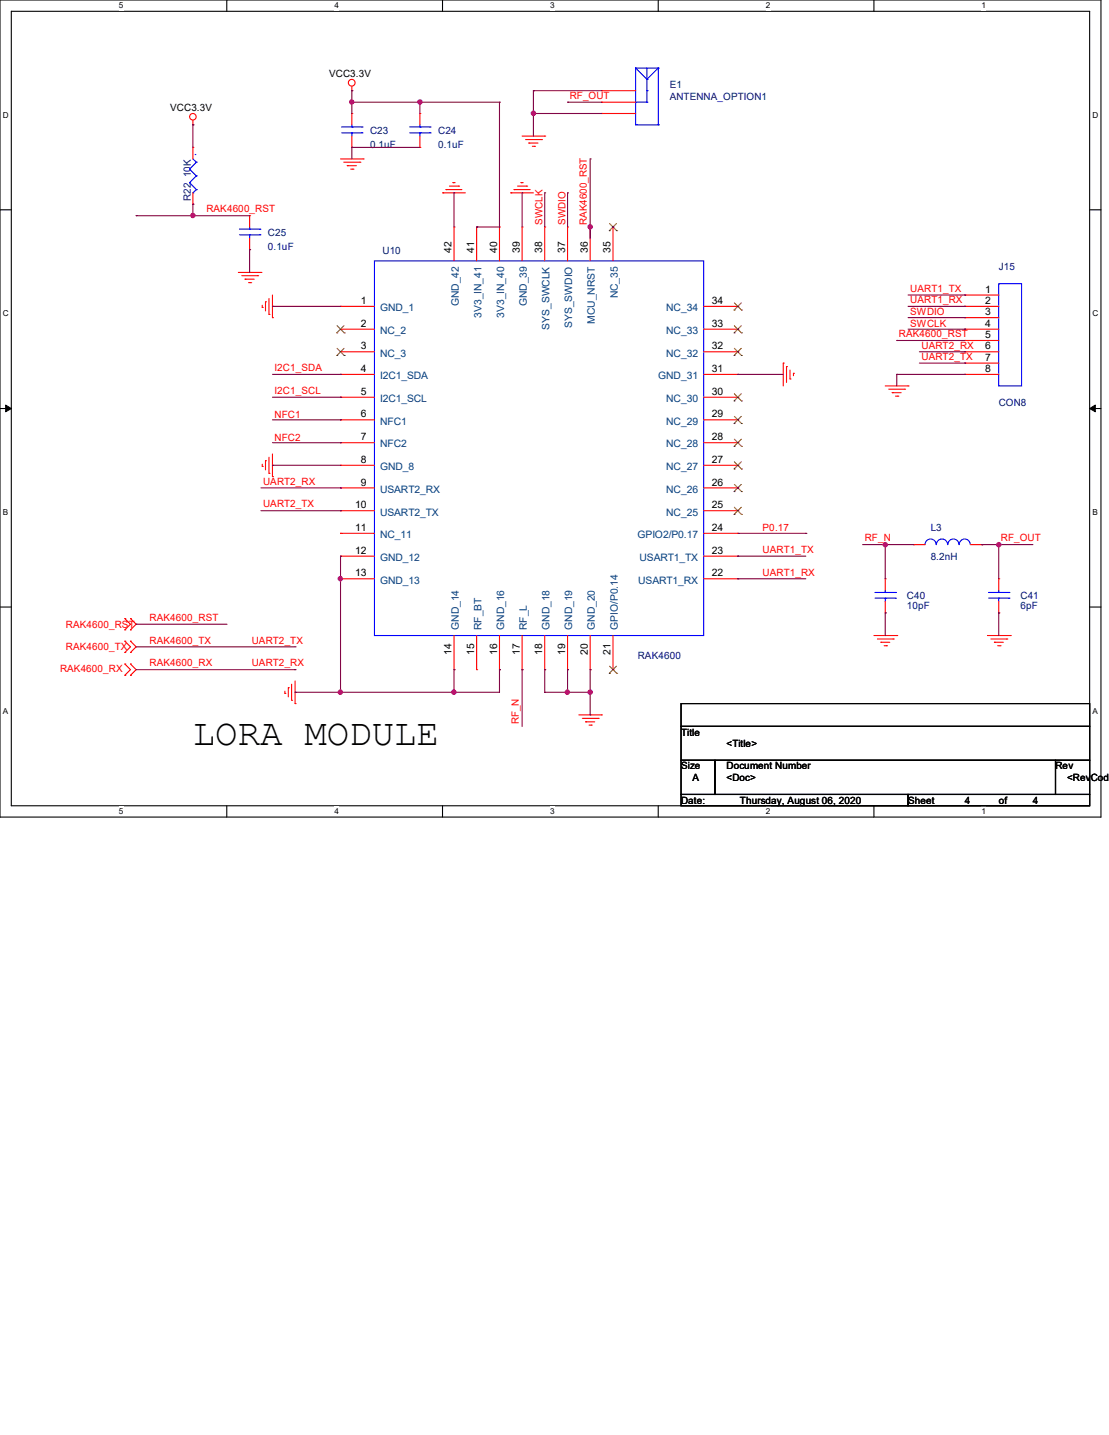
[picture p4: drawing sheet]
<svg xmlns="http://www.w3.org/2000/svg" width="216mm" height="279mm" viewBox="0 0 216 279" stroke-linecap="round" stroke-linejoin="round" font-family="sans-serif">
<path d="M0 0h214.3v159.1h-214.3zM2.2 2.2h209.9v154.7h-209.9z" fill="none" stroke="#000" stroke-width=".21"/>
<g fill="#fff">
<path d="M23.2 .2h.8v1.8h-.8z"/>
<path d="M23.2 157.1h.8v1.8h-.8z"/>
</g>
<path d="M44.2 0v2.2M44.2 156.9v2.2" fill="none" stroke="#000" stroke-width=".21"/>
<g fill="#fff">
<path d="M65.1 .2h.9v1.8h-.9z"/>
<path d="M65.1 157.1h.9v1.8h-.9z"/>
</g>
<path d="M86.1 0v2.2M86.1 156.9v2.2" fill="none" stroke="#000" stroke-width=".21"/>
<g fill="#fff">
<path d="M107.1 .2h.9v1.8h-.9z"/>
<path d="M107.1 157.1h.9v1.8h-.9z"/>
</g>
<path d="M128.1 0v2.2M128.1 156.9v2.2" fill="none" stroke="#000" stroke-width=".21"/>
<g fill="#fff">
<path d="M149.1 .2h.9v1.8h-.9z"/>
<path d="M149.1 157.1h.9v1.8h-.9z"/>
</g>
<path d="M170.1 0v2.2M170.1 156.9v2.2" fill="none" stroke="#000" stroke-width=".21"/>
<g fill="#fff">
<path d="M191.1 .2h.9v1.8h-.9z"/>
<path d="M191.1 157.1h.9v1.8h-.9z"/>
<path d="M.6 21.5h1.1v1.8h-1.1z"/>
<path d="M212.7 21.5h1.1v1.8h-1.1z"/>
<path d="M.6 60.2h1.1v1.7h-1.1z"/>
<path d="M212.7 60.2h1.1v1.7h-1.1z"/>
</g>
<path d="M0 40.9h2.2M212.1 40.9h2.2" fill="none" stroke="#000" stroke-width=".21"/>
<g fill="#fff">
<path d="M.6 98.8h1v1.8h-1z"/>
<path d="M212.7 98.8h1v1.8h-1z"/>
</g>
<path d="M0 79.5h2.2M212.1 79.5h2.2" fill="none" stroke="#000" stroke-width=".21"/>
<path d="M1.1 78.9l1.1 .6-1.1 .7zM212.1 79.5l1.1-.6v1.3z" fill="#000" stroke="#000" stroke-width=".19"/>
<g fill="#fff">
<path d="M.6 137.5h1v1.8h-1z"/>
<path d="M212.7 137.5h1v1.8h-1z"/>
</g>
<path d="M0 118.2h2.2M212.1 118.2h2.2M132.6 137h79.5v4.4h-79.5zM132.6 141.4h79.5v6.6h-79.5zM132.6 148h6.6v6.7h-6.6zM132.6 154.7h44.2v2.2h-44.2zM139.2 148h66.3v6.7h-66.3zM176.8 154.7h35.3v2.2h-35.3zM205.5 148h6.6v6.7h-6.6z" fill="none" stroke="#000" stroke-width=".21"/>
<g fill="none" stroke="#f00" stroke-width=".21">
<path d="M68.5 17.7h.1M68.5 16.8v.9M117.1 19.9h.1M117.1 17.7h.1M117.1 19.9h6.6M117.1 17.7h6.6M37.5 24.3h.1M37.5 28.7h.1M37.5 39.8h.1M37.5 23.4v.9M37.5 28.7v2.2M37.5 37.5v2.3"/>
<path d="M66.3 30.9h4.4M66.9 31.6h3.2M67.6 32.3h.1M67.6 32.3h1.8M68.3 32.9h.4M68.5 22.1h.1M68.5 28.7h.1M68.5 22.1v2.2M68.5 26.5v2.2M68.7 32.9h.1M70.1 31.6h.1M70.7 30.9h.1"/>
<path d="M81.7 22.1h.1M81.7 28.7h.1M81.7 22.1v2.2M81.7 26.5v2.2M86.2 37.5h.1M86.2 37.5h4.4M86.8 36.9h.1M86.8 36.9h3.1M87.5 36.2h1.8M88.2 35.6h.1M88.2 35.6h.4M89.3 36.2h.1"/>
<path d="M99.4 37.5h.1M99.4 37.5h4.4M100.1 36.9h.1M100.1 36.9h3.1M100.8 36.2h1.7M101.4 35.6h.1M101.4 35.6h.5M101.6 26.5h4.4M102.3 27.2h3.1M102.5 36.2h.1M103 27.9h.1M103 27.9h1.7"/>
<path d="M103.6 28.5h.5M104.1 28.5h.1M105.4 27.2h.1M106 26.5h.1M117.1 22.1h.1M117.1 22.1h6.6M46.4 53h4.4M47.1 53.7h3.1M47.7 54.4h.1M47.7 54.4h1.8M48.4 55h.4M48.6 42h.1"/>
<path d="M48.6 48.6h.1M48.6 42v2.2M48.6 46.4v2.2M48.8 55h.1M50.2 53.7h.1M50.8 53h.1M51.1 59.9h.1M51.1 59.4v.5M51.7 58.8h.1M51.7 58.8v1.7M52.4 58.1v3.1M53 57.4v4.4"/>
<path d="M66.3 59.6h.1M66.3 59.6h6.6M88.4 44.2h.1M88.4 44.2v6.6M92.8 44.2h.1M92.8 44.2v6.6M97.2 44.2h.1M97.2 44.2v6.6M101.6 44.2h.1M101.6 44.2v6.6M106 44.2h.1M106 44.2v6.6"/>
<path d="M110.5 44.2h.1M110.5 44.2v6.6M114.9 44.2h.1M114.9 44.2v6.6M119.3 44.2h.1M119.3 44.2v6.6M137 59.6h6.6M143.6 59.6h.1M187.8 57.4h.1M187.8 59.6h.1M187.8 57.4h6.6M187.8 59.6h6.6"/>
<path d="M52.4 61.2h.1M53 61.8h.1M66.3 64.1h.1M66.3 68.5h.1M66.3 72.9h.1M66.3 77.3h.1M66.3 64.1h6.6M66.3 68.5h6.6M66.3 72.9h6.6M66.3 77.3h6.6M137 64.1h6.6M137 68.5h6.6"/>
<path d="M137 72.9h6.6M137 77.3h6.6M143.6 77.3h.1M143.6 72.9h.1M143.6 68.5h.1M143.6 64.1h.1M152.5 70.7h.1M152.5 70.7v4.4M153.1 71.4h.1M153.1 71.4v3.1M153.8 73.8h.1M153.8 72.1v1.7"/>
<path d="M154.5 72.7h.1M154.5 72.7v.5M172.3 75.1h4.5M173 75.8h3.1M173.7 76.5h.1M173.7 76.5h1.7M174.3 77.1h.5M174.8 77.1h.1M176.1 75.8h.1M176.8 75.1h.1M187.8 61.8h.1M187.8 64.1h.1"/>
<path d="M187.8 66.3h.1M187.8 68.5h.1M187.8 70.7h.1M187.8 72.9h.1M187.8 61.8h6.6M187.8 64.1h6.6M187.8 66.3h6.6M187.8 68.5h6.6M187.8 70.7h6.6M187.8 72.9h6.6M51.1 90.8h.1M51.1 90.4v.4"/>
<path d="M51.7 89.7h.1M51.7 89.7v1.8M52.4 92.2h.1M52.4 89v3.2M53 92.8h.1M53 88.4v4.4M66.3 81.7h.1M66.3 86.2h.1M66.3 90.6h.1M66.3 95h.1M66.3 99.4h.1M66.3 81.7h6.6"/>
<path d="M66.3 86.2h6.6M66.3 90.6h6.6M66.3 95h6.6M66.3 99.4h6.6M137 81.7h6.6M137 86.2h6.6M137 90.6h6.6M137 95h6.6M137 99.4h6.6M143.6 99.4h.1M143.6 95h.1M143.6 90.6h.1"/>
<path d="M143.6 86.2h.1M143.6 81.7h.1M66.3 103.8h.1M66.3 108.3h.1M66.3 112.7h.1M66.3 103.8h6.6M66.3 108.3h6.6M66.3 112.7h6.6M137 103.8h6.6M137 108.3h6.6M137 112.7h6.6M143.6 112.7h.1"/>
<path d="M143.6 108.3h.1M143.6 103.8h.1M172.3 112.7h.1M172.3 119.3h.1M172.3 112.7v2.2M172.3 117.1v2.2M177.9 106h.1M177.9 106h2.2M188.9 106h2.2M191.1 106h.1M194.4 112.7h.1M194.4 119.3h.1"/>
<path d="M194.4 112.7v2.2M194.4 117.1v2.2M24.3 120.4h.1M24.3 122.6h.1M24.3 124.8h.1M24.3 127h.1M24.3 129.3h.1M24.3 131.5h.1M24.3 120.4l1.1 1.1-1.1 1.1M24.3 124.8l1.1 1.1-1.1 1.1M24.3 129.3l1.1 1.1-1.1 1.1M25.4 122.6h.1"/>
<path d="M25.4 120.4h.1M25.4 127h.1M25.4 124.8h.1M25.4 131.5h.1M25.4 129.3h.1M25.4 120.4l1.1 1.1-1.1 1.1M25.4 124.8l1.1 1.1-1.1 1.1M25.4 129.3l1.1 1.1-1.1 1.1M55.5 135h.1M55.5 134.6v.4M56.1 133.9h.1M56.1 133.9v1.8"/>
<path d="M56.8 136.4h.1M56.8 133.2v3.2M57.4 137h.1M57.4 132.6v4.4M88.4 130.4h.1M88.4 123.7v6.7M92.8 130.4h.1M92.8 123.7v6.7M97.2 130.4h.1M97.2 123.7v6.7M101.6 130.4h.1M101.6 123.7v6.7"/>
<path d="M106 130.4h.1M106 123.7v6.7M110.5 130.4h.1M110.5 123.7v6.7M112.7 139.2h4.4M113.4 139.9h3.1M114.9 130.4h.1M114.9 123.7v6.7M116.5 139.9h.1M117.1 139.2h.1M119.3 130.4h.1M119.3 123.7v6.7"/>
<path d="M170.1 123.7h4.5M170.8 124.4h3.1M171.5 125.1h.1M171.5 125.1h1.7M172.1 125.7h.5M172.6 125.7h.1M173.9 124.4h.1M174.6 123.7h.1M192.2 123.7h4.5M192.9 124.4h3.1M193.6 125.1h.1M193.6 125.1h1.7"/>
<path d="M194.2 125.7h.5M194.7 125.7h.1M196 124.4h.1M196.7 123.7h.1M114 140.5h.1M114 140.5h1.8M114.7 141.2h.4M115.1 141.2h.1"/>
<circle cx="68.5" cy="16.1" r=".66"/>
<circle cx="37.5" cy="22.7" r=".64"/>
</g>
<g fill="none" stroke="#00f" stroke-width=".21">
<path d="M123.7 13.3h.1M123.7 13.3h4.4M123.7 13.3l2.2 2.2M123.7 19.9h2.2M123.7 13.3v11M125.9 15.5h.1M125.9 19.9h.1M125.9 17.7h.1M125.9 13.3v6.6M128.1 13.3h.1M128.1 13.3l-2.2 2.2M128.1 13.3v11"/>
<path d="M36.9 32.9h.1M36.9 35.6h.1M36.9 32.9l1.3 1.3M36.9 35.6l1.3 1.3M37.5 37.5h.1M37.5 30.9l.7 .7M38.2 31.6h.1M38.2 34.2h.1M38.2 36.9h.1M38.2 31.6l-1.3 1.3M38.2 34.2l-1.3 1.4M38.2 36.9l-.7 .6"/>
<path d="M66.5 25.9h4M66.5 24.7h4M68.5 24.7h.1M68.5 25.9h.1M68.5 24.3v.4M68.5 25.9v.6M70.5 25.9h.1M70.5 24.7h.1M79.8 25.9h3.9M79.8 24.7h3.9M81.7 24.7h.1M81.7 25.9h.1"/>
<path d="M81.7 24.3v.4M81.7 25.9v.6M83.7 25.9h.1M83.7 24.7h.1M123.7 24.3h.1M123.7 24.3h4.4M128.1 24.3h.1M46.6 45.7h4M46.6 44.6h4M48.6 44.6h.1M48.6 45.7h.1M48.6 44.2v.4"/>
<path d="M48.6 45.7v.7M50.6 45.7h.1M50.6 44.6h.1M72.9 50.8h64.1v72.9h-64.1zM194.4 55.2h4.5v19.9h-4.5zM170.3 116.5h4M170.3 115.4h4M172.3 115.4h.1M172.3 116.5h.1M172.3 114.9v.5M172.3 116.5v.6M174.3 116.5h.1"/>
<path d="M174.3 115.4h.1M180.1 106a1.1 1.1 0 0 1 1.1-1.1 1.1 1.1 0 0 1 1.1 1.1 1.1 1.1 0 0 1 1.1-1.1 1.1 1.1 0 0 1 1.1 1.1 1.1 1.1 0 0 1 1.1-1.1 1.1 1.1 0 0 1 1.1 1.1M186.7 106a1.08 1.08 0 0 1 1.1-1.1 1.08 1.08 0 0 1 1.1 1.1M192.4 116.5h4M192.4 115.4h4M194.4 115.4h.1M194.4 116.5h.1M194.4 114.9v.5M194.4 116.5v.6M196.4 116.5h.1M196.4 115.4h.1"/>
</g>
<g fill="none" stroke="#804000" stroke-width=".19">
<path d="M118.6 44.9h.1M118.7 43.5l1.4 1.4M120 43.5l-1.4 1.4M120.1 44.9h.1M143 59l1.4 1.4M144.3 59l-1.4 1.4M65.6 64.8h.1M65.6 69.2h.1M65.6 63.4l1.4 1.4M65.6 67.8l1.4 1.4M67 63.4l-1.4 1.4M67 67.8l-1.4 1.4"/>
<path d="M67 64.8h.1M67 69.2h.1M142.9 78.1h.1M142.9 69.2h.1M142.9 64.8h.1M142.9 60.4h.1M143 76.7l1.4 1.4M143 67.8l1.4 1.4M143 63.4l1.4 1.4M144.3 76.7l-1.4 1.4M144.3 67.8l-1.4 1.4M144.3 63.4l-1.4 1.4"/>
<path d="M144.4 78.1h.1M144.4 69.2h.1M144.4 64.8h.1M144.4 60.4h.1M142.9 95.7h.1M142.9 91.3h.1M142.9 86.9h.1M142.9 82.5h.1M143 98.8l1.4 1.4M143 94.3l1.4 1.4M143 89.9l1.4 1.4M143 85.5l1.4 1.4"/>
<path d="M143 81.1l1.4 1.4M144.3 98.8l-1.4 1.4M144.3 94.3l-1.4 1.4M144.3 89.9l-1.4 1.4M144.3 85.5l-1.4 1.4M144.3 81.1l-1.4 1.4M144.4 95.7h.1M144.4 91.3h.1M144.4 86.9h.1M144.4 82.5h.1M142.9 100.2h.1M144.4 100.2h.1"/>
<path d="M118.6 131.1h.1M118.7 129.7l1.4 1.4M120 129.7l-1.4 1.4M120.1 131.1h.1"/>
</g>
<g fill="none" stroke="#800040" stroke-width=".21">
<path d="M68.5 17.7h.1M68.5 19.9h.1M68.5 19.9h28.7M68.5 17.7v4.4M81.7 19.9h.1M81.7 19.9v2.2M97.2 19.9h.1M97.2 19.9v24.3h-4.4M103.8 17.7h.1M103.8 17.7v8.8M103.8 17.7h13.3M110.5 19.9h.1"/>
<path d="M110.5 19.9h6.6M37.5 24.3h.1M37.5 39.8h.1M37.5 24.3v4.4M37.5 39.8v2.2M68.5 28.7h.1M68.5 28.7v2.2M68.5 28.7h13.2M88.4 37.5h.1M88.4 37.5v6.7M101.6 37.5h.1M101.6 37.5v6.7"/>
<path d="M103.8 22.1h.1M103.8 22.1h13.3M106 37.5h.1M106 37.5v6.7M110.5 37.5h.1M110.5 37.5v6.7M114.9 30.9h.1M114.9 30.9v15.5M26.5 42h.1M26.5 42h22.1M37.5 42h.1M48.6 48.6h.1"/>
<path d="M48.6 48.6v4.4M53 59.6h.1M53 59.6h13.3M92.8 44.2h.1M114.9 44.2h.1M176.8 59.6h11M176.8 57.4h11M187.8 57.4h.1M187.8 59.6h.1M53 72.9h13.3M53 77.3h13.3M66.3 77.3h.1"/>
<path d="M66.3 72.9h.1M143.6 72.9h.1M143.6 72.9h8.9M174.6 66.3h.1M174.6 72.9h.1M174.6 72.9h13.2M174.6 66.3h13.2M174.6 72.9v2.2M176.8 64.1h11M176.8 61.8h11M179 68.5h8.8M179 70.7h8.8"/>
<path d="M187.8 64.1h.1M187.8 72.9h.1M187.8 61.8h.1M187.8 68.5h.1M187.8 70.7h.1M50.8 95h15.5M50.8 99.4h15.5M53 90.6h.1M53 90.6h13.3M53 81.7h13.3M53 86.2h13.3M66.3 95h.1"/>
<path d="M66.3 99.4h.1M66.3 81.7h.1M66.3 86.2h.1M66.3 108.3h.1M66.3 112.7h.1M66.3 108.3v26.5M143.6 108.3h.1M143.6 112.7h.1M143.6 108.3h13.3M143.6 112.7h13.3M143.6 103.8h13.3M156.9 103.8h.1"/>
<path d="M167.9 106h10M172.3 106h.1M172.3 119.3h.1M172.3 106v6.7M172.3 119.3v4.4M191.1 106h.1M191.1 106h10M194.4 106h.1M194.4 119.3h.1M194.4 106v6.7M194.4 119.3v4.4M26.5 121.5h.1"/>
<path d="M26.5 121.5h17.7M26.5 125.9h30.9M26.5 130.4h30.9M57.4 125.9h.1M57.4 130.4h.1M57.4 134.8h.1M66.3 134.8h.1M88.4 134.8h.1M88.4 130.4h.1M88.4 130.4v4.4M97.2 130.4h.1M97.2 130.4v4.4h-39.8"/>
<path d="M101.6 130.4h.1M101.6 130.4v11M106 130.4h.1M106 134.8h.1M106 134.8h8.9M106 130.4v4.4M110.5 130.4h.1M110.5 134.8h.1M110.5 130.4v4.4M114.9 130.4h.1M114.9 139.2h.1M114.9 130.4v8.8"/>
</g>
<g fill="#f0f" stroke="#f0f" stroke-width=".21">
<circle cx="103.8" cy="22.1" r=".42"/>
<circle cx="37.5" cy="42" r=".42"/>
<circle cx="88.3" cy="134.8" r=".42"/>
<circle cx="66.3" cy="134.8" r=".42"/>
<circle cx="66.3" cy="112.7" r=".42"/>
<circle cx="110.4" cy="134.8" r=".42"/>
<circle cx="114.9" cy="44.2" r=".42"/>
<circle cx="68.5" cy="19.9" r=".41"/>
<circle cx="81.7" cy="19.9" r=".42"/>
<circle cx="114.9" cy="134.8" r=".42"/>
<circle cx="194.4" cy="106" r=".42"/>
<circle cx="172.3" cy="106" r=".42"/>
</g>
<text font-size="7.3" x="37.5" y="145">LORA MODULE</text>
<g font-size="2">
<text x="87.9" y="49.2" transform="rotate(-90 87.9 49.2)">42</text>
<text x="92.3" y="49.2" transform="rotate(-90 92.3 49.2)">41</text>
<text x="96.8" y="49.2" transform="rotate(-90 96.8 49.2)">40</text>
<text x="101.2" y="49.2" transform="rotate(-90 101.2 49.2)">39</text>
<text x="105.6" y="49.2" transform="rotate(-90 105.6 49.2)">38</text>
<text x="110" y="49.2" transform="rotate(-90 110 49.2)">37</text>
<text x="114.4" y="49.2" transform="rotate(-90 114.4 49.2)">36</text>
<text x="118.9" y="49.2" transform="rotate(-90 118.9 49.2)">35</text>
<text x="70.2" y="59.2">1</text>
<text x="138.6" y="59.2">34</text>
<text x="191.8" y="57">1</text>
<text x="191.8" y="59.2">2</text>
<text x="70.2" y="63.6">2</text>
<text x="138.6" y="63.6">33</text>
<text x="191.8" y="61.4">3</text>
<text x="191.8" y="63.6">4</text>
<text x="191.8" y="65.8">5</text>
<text x="70.2" y="68">3</text>
<text x="138.6" y="68">32</text>
<text x="191.8" y="68">6</text>
<text x="191.8" y="70.2">7</text>
<text x="70.2" y="72.4">4</text>
<text x="70.2" y="76.9">5</text>
<text x="138.6" y="76.9">30</text>
<text x="138.6" y="72.4">31</text>
<text x="191.8" y="72.4">8</text>
<text x="70.2" y="81.3">6</text>
<text x="138.6" y="81.3">29</text>
<text x="70.2" y="85.7">7</text>
<text x="138.6" y="85.7">28</text>
<text x="70.2" y="90.1">8</text>
<text x="70.2" y="94.5">9</text>
<text x="138.6" y="94.5">26</text>
<text x="138.6" y="90.1">27</text>
<text x="69.1" y="99">10</text>
<text x="138.6" y="99">25</text>
<text x="69.1" y="103.4">11</text>
<text x="69.1" y="107.8">12</text>
<text x="138.6" y="107.8">23</text>
<text x="138.6" y="103.4">24</text>
<text x="69.1" y="112.2">13</text>
<text x="138.6" y="112.2">22</text>
<text x="87.9" y="127.5" transform="rotate(-90 87.9 127.5)">14</text>
<text x="92.3" y="127.5" transform="rotate(-90 92.3 127.5)">15</text>
<text x="96.8" y="127.5" transform="rotate(-90 96.8 127.5)">16</text>
<text x="101.2" y="127.5" transform="rotate(-90 101.2 127.5)">17</text>
<text x="105.6" y="127.5" transform="rotate(-90 105.6 127.5)">18</text>
<text x="110" y="127.5" transform="rotate(-90 110 127.5)">19</text>
<text x="114.4" y="127.5" transform="rotate(-90 114.4 127.5)">20</text>
<text x="118.9" y="127.5" transform="rotate(-90 118.9 127.5)">21</text>
</g>
<g font-size="2" fill="#004080">
<text x="89.3" y="59.6" transform="rotate(-90 89.3 59.6)">GND_42</text>
<text x="102.6" y="59.6" transform="rotate(-90 102.6 59.6)">GND_39</text>
<text x="120.3" y="58.1" transform="rotate(-90 120.3 58.1)">NC_35</text>
<text x="74" y="60.6">GND_1</text>
<text x="74" y="65">NC_2</text>
<text x="93.7" y="61.8" transform="rotate(-90 93.7 61.8)">3V3_IN_41</text>
<text x="98.2" y="61.8" transform="rotate(-90 98.2 61.8)">3V3_IN_40</text>
<text x="107" y="64.2" transform="rotate(-90 107 64.2)">SYS_SWCLK</text>
<text x="111.4" y="63.9" transform="rotate(-90 111.4 63.9)">SYS_SWDIO</text>
<text x="115.8" y="63" transform="rotate(-90 115.8 63)">MCU_NRST</text>
<text x="129.7" y="65">NC_33</text>
<text x="129.7" y="60.6">NC_34</text>
<text x="74" y="69.4">NC_3</text>
<text x="129.7" y="69.4">NC_32</text>
<text x="74" y="73.8">I2C1_SDA</text>
<text x="128.1" y="73.8">GND_31</text>
<text x="74" y="78.3">I2C1_SCL</text>
<text x="74" y="82.7">NFC1</text>
<text x="129.7" y="82.7">NC_29</text>
<text x="129.7" y="78.3">NC_30</text>
<text x="74" y="87.1">NFC2</text>
<text x="129.7" y="87.1">NC_28</text>
<text x="74" y="91.5">GND_8</text>
<text x="74" y="95.9">USART2_RX</text>
<text x="129.7" y="95.9">NC_26</text>
<text x="129.7" y="91.5">NC_27</text>
<text x="74" y="100.4">USART2_TX</text>
<text x="129.7" y="100.4">NC_25</text>
<text x="74" y="104.8">NC_11</text>
<text x="124.1" y="104.8">GPIO2/P0.17</text>
<text x="74" y="109.2">GND_12</text>
<text x="74" y="113.6">GND_13</text>
<text x="124.2" y="113.6">USART1_RX</text>
<text x="124.5" y="109.2">USART1_TX</text>
<text x="89.3" y="122.6" transform="rotate(-90 89.3 122.6)">GND_14</text>
<text x="93.7" y="122.6" transform="rotate(-90 93.7 122.6)">RF_BT</text>
<text x="98.2" y="122.6" transform="rotate(-90 98.2 122.6)">GND_16</text>
<text x="102.6" y="122.6" transform="rotate(-90 102.6 122.6)">RF_L</text>
<text x="107" y="122.6" transform="rotate(-90 107 122.6)">GND_18</text>
<text x="111.4" y="122.6" transform="rotate(-90 111.4 122.6)">GND_19</text>
<text x="115.8" y="122.6" transform="rotate(-90 115.8 122.6)">GND_20</text>
<text x="120.3" y="122.6" transform="rotate(-90 120.3 122.6)">GPIO/P0.14</text>
</g>
<g font-size="1.9">
<text x="64.1" y="15">VCC3.3V</text>
<text x="33.1" y="21.7">VCC3.3V</text>
<text x="132.6" y="143.2">Title</text>
<text x="132.6" y="149.8">Size</text>
<text x="141.4" y="149.8">Document Number</text>
<text x="141.4" y="145.4">&lt;Title&gt;</text>
<text x="205.5" y="149.8">Rev</text>
<text x="134.8" y="152">A</text>
<text x="141.4" y="152">&lt;Doc&gt;</text>
<text x="207.7" y="152">&lt;RevCode</text>
<text x="132.6" y="156.5">Date:</text>
<text x="144.1" y="156.5">Thursday, August 06, 2020</text>
<text x="176.8" y="156.5">Sheet</text>
<text x="187.8" y="156.5">4</text>
<text x="194.4" y="156.5">of</text>
<text x="201.1" y="156.5">4</text>
</g>
<g font-size="1.9" fill="#000080">
<text x="130.4" y="17.2">E1</text>
<text x="130.4" y="19.4">ANTENNA_OPTION1</text>
<text x="72.1" y="26.1">C23</text>
<text x="72.1" y="28.7">0.1uF</text>
<text x="85.3" y="26.1">C24</text>
<text x="85.3" y="28.7">0.1uF</text>
<text x="37.2" y="39.1" transform="rotate(-90 37.2 39.1)">R22 10K</text>
<text x="52.2" y="46">C25</text>
<text x="52.2" y="48.6">0.1uF</text>
<text x="74.5" y="49.5">U10</text>
<text x="194.4" y="52.6">J15</text>
<text x="194.4" y="79.1">CON8</text>
<text x="181.2" y="103.4">L3</text>
<text x="181.2" y="109">8.2nH</text>
<text x="176.6" y="116.7">C40</text>
<text x="176.6" y="118.7">10pF</text>
<text x="198.7" y="116.7">C41</text>
<text x="198.7" y="118.7">6pF</text>
<text x="124.2" y="128.4">RAK4600</text>
</g>
<g font-size="1.9" fill="#f00">
<text x="110.9" y="19.3">RF_OUT</text>
<text x="40.2" y="41.4">RAK4600_RST</text>
<text x="105.6" y="43.8" transform="rotate(-90 105.6 43.8)">SWCLK</text>
<text x="110.1" y="43.8" transform="rotate(-90 110.1 43.8)">SWDIO</text>
<text x="114.3" y="43.8" transform="rotate(-90 114.3 43.8)">RAK4600_RST</text>
<text x="177.2" y="56.8">UART1_TX</text>
<text x="177.2" y="59">UART1_RX</text>
<text x="175" y="65.7">RAK4600_RST</text>
<text x="177.2" y="63.7">SWCLK</text>
<text x="177.2" y="61.4">SWDIO</text>
<text x="179.4" y="67.9">UART2_RX</text>
<text x="179.4" y="70.1">UART2_TX</text>
<text x="53.5" y="76.7">I2C1_SCL</text>
<text x="53.5" y="72.3">I2C1_SDA</text>
<text x="53.5" y="81.3">NFC1</text>
<text x="53.5" y="85.8">NFC2</text>
<text x="51.2" y="94.4">UART2_RX</text>
<text x="51.2" y="98.8">UART2_TX</text>
<text x="148.5" y="107.7">UART1_TX</text>
<text x="148.5" y="103.4">P0.17</text>
<text x="168.4" y="105.4">RF_N</text>
<text x="194.9" y="105.4">RF_OUT</text>
<text x="148.5" y="112.1">UART1_RX</text>
<text x="12.8" y="122.2">RAK4600_RST</text>
<text x="29.1" y="120.9">RAK4600_RST</text>
<text x="29.1" y="125.3">RAK4600_TX</text>
<text x="49" y="125.3">UART2_TX</text>
<text x="11.7" y="130.8">RAK4600_RX</text>
<text x="12.8" y="126.6">RAK4600_TX</text>
<text x="29.1" y="129.8">RAK4600_RX</text>
<text x="49" y="129.8">UART2_RX</text>
<text x="101" y="141" transform="rotate(-90 101 141)">RF_N</text>
</g>
<text font-size="1.9" fill="#00f" x="37.5" y="30.2">.</text>
<g font-size="1.6">
<text x="23.2" y="1.7">5</text>
<text x="65.1" y="1.7">4</text>
<text x="107.1" y="1.7">3</text>
<text x="149.1" y="1.7">2</text>
<text x="191.1" y="1.7">1</text>
<text x=".6" y="22.9">D</text>
<text x="212.7" y="22.9">D</text>
<text x=".6" y="61.6">C</text>
<text x="212.7" y="61.6">C</text>
<text x=".6" y="100.3">B</text>
<text x="212.7" y="100.3">B</text>
<text x=".6" y="138.9">A</text>
<text x="212.7" y="138.9">A</text>
<text x="23.2" y="158.5">5</text>
<text x="65.1" y="158.5">4</text>
<text x="107.1" y="158.5">3</text>
<text x="149.1" y="158.5">2</text>
<text x="191.1" y="158.5">1</text>
</g>
</svg>
